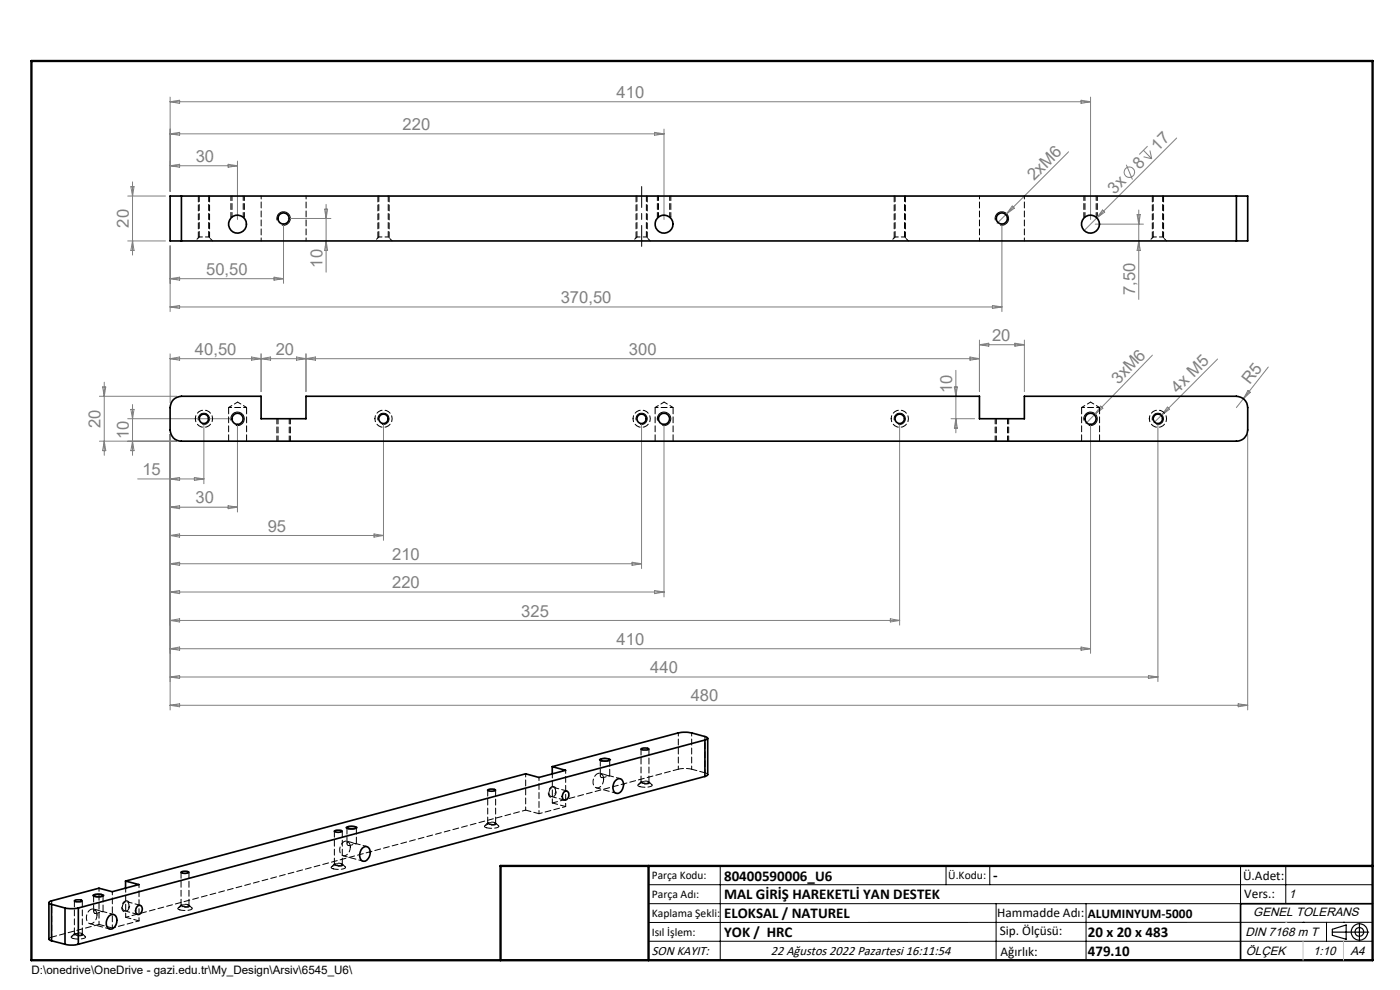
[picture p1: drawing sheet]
<svg xmlns="http://www.w3.org/2000/svg" width="297mm" height="210mm" viewBox="0 0 297 210" stroke-linecap="round" stroke-linejoin="round" font-family="sans-serif">
<g fill="none" stroke="#808080" stroke-width=".21">
<path d="M27.8 39.6h.6l-.3 2zM28.1 38.6v15.5M36.1 20.6v20M36.1 21.6l2-.3v.6zM36.1 28.4l2-.3v.6zM36.1 28.4h104.8M36.1 21.6h195.3M36.1 35.2l2-.4v.7zM36.1 35.2h14.3M48.4 34.8l2 .4-2 .3zM50.4 34.2v12.4M138.9 28.1l2 .3-2 .3z"/>
<path d="M140.9 27.4v19.2M226.7 32.2l-15.2 15.2M229.3 21.3l2.1 .3-2.1 .3zM231.4 20.6v26M238.9 35l1.3 3.1M242.6 31.9l1.7 1.8M242.6 33.3l1.7 .4M243.5 31l-1.8 1.8M243.9 31.9l.4 1.8M249.6 29.3l-19.6 19.6M27.1 51.1h8M27.1 41.6h8"/>
<path d="M28.1 51.1l.3 2h-.6zM36.1 52.1v14M36.1 59.1l2-.3v.6zM36.1 59.1h24M58.1 58.8l2 .3-2 .3zM60.1 47.4v12.7M61.1 46.3h9.1M68.9 44.4h.6l-.3 1.9zM69.2 51.1l.3 2h-.6zM69.2 43.3v14.4M212.5 47.4v18.7M214.7 43.7l.5 .5-1.7 1.2z"/>
<path d="M232.3 47.5h10.3M233.9 44.5l.5 .5-1.7 1.2zM241.2 45.5h.7l-.3 2zM241.6 51.1l.3 2h-.7zM241.6 44.5v19M36.1 75.1v10.4M36.1 76.1h171.7M36.1 76.1l2-.4v.7zM36.1 65.1l2-.3v.6zM36.1 65.1h176.4M53.4 75.7l2 .4-2 .3zM55.4 75.1v8"/>
<path d="M55.4 76.1l2-.4v.7zM62.9 75.7l2 .4-2 .3zM64.9 75.1v8M64.9 76.1l2-.4v.7zM202.8 78.6v13.2M205.8 75.7l2 .4-2 .3zM207.8 72.1v11M207.8 73.1h9.5M207.8 73.1l2-.3v.6zM210.5 64.8l2 .3-2 .3zM215.3 72.8l2 .3-2 .3zM217.3 72.1v11"/>
<path d="M244.5 75.3l-12.2 12.5M258.3 76.2l-11.8 11.8M269.1 77.8l-5.3 6.8M21.1 84.1h16.4M21.1 93.6h16.4M21.8 82.1h.6l-.3 2zM22.1 81.1v15.5M22.1 93.6l.3 2h-.6zM27.1 88.8h22.3M27.8 86.8h.6l-.3 2zM28.1 85.8v10.8M28.1 93.6l.3 2h-.6z"/>
<path d="M36.1 92.2v58.4M43.3 89.8v12.8M50.4 89.8v18.8M81.4 89.8v24.8M136.1 89.8v30.8M140.9 89.8v36.8M190.9 89.8v42.8M201.8 88.8h5M202.5 82.1h.6l-.3 2zM202.8 88.8l.3 2h-.6zM231.4 89.8v48.8M232.3 87.8l-1.9 2"/>
<path d="M233.5 86.1l.5 .5-1.7 1.2zM245.6 89.8v54.8M246.5 88l-1.7 1.7M247.7 86.4l.4 .4-1.6 1.2zM263.8 84.6l-1.5 1.9M264.7 92.2v58.4M264.8 82.8l.5 .4-1.5 1.4zM29.2 101.6h14.1M36.1 101.6l2-.3v.6zM36.1 113.6l2-.3v.6zM36.1 119.6l2-.3v.6zM36.1 113.6h45.3"/>
<path d="M36.1 119.6h100M36.1 107.6l2-.3v.6zM36.1 107.6h14.3M41.2 101.3l2.1 .3-2.1 .3zM48.4 107.3l2 .3-2 .3zM79.3 113.3l2.1 .3-2.1 .3zM134.1 119.3l2 .3-2 .3zM36.1 131.6l2-.3v.6zM36.1 137.6l2-.3v.6zM36.1 131.6h154.8M36.1 137.6h195.3M36.1 125.6l2-.3v.6z"/>
<path d="M36.1 125.6h104.8M138.9 125.3l2 .3-2 .3zM188.9 131.3l2 .3-2 .3zM229.3 137.3l2.1 .3-2.1 .3zM36.1 143.6l2-.3v.6zM36.1 143.6h209.5M36.1 149.6l2-.3v.6zM36.1 149.6h228.6M243.6 143.3l2 .3-2 .3zM262.7 149.3l2 .3-2 .3z"/>
<circle cx="239.6" cy="36.5" r="1.11"/>
</g>
<g fill="none" stroke="#000" stroke-width=".21">
<path d="M58.8 46.7a1.42 1.42 0 0 1 1.2-1.8 1.42 1.42 0 0 1 1.6 1.5 1.42 1.42 0 0 1-1.8 1.3M211.1 46.7a1.42 1.42 0 0 1 1.3-1.8 1.42 1.42 0 0 1 1.5 1.5 1.42 1.42 0 0 1-1.7 1.3M42.1 89.1a1.19 1.19 0 0 1 1-1.5 1.19 1.19 0 0 1 1.3 1.3 1.19 1.19 0 0 1-1.5 1.1M49 89.2a1.43 1.43 0 0 1 1.3-1.8 1.43 1.43 0 0 1 1.5 1.6 1.43 1.43 0 0 1-1.8 1.2M80.2 89.1a1.19 1.19 0 0 1 1-1.5 1.19 1.19 0 0 1 1.3 1.3 1.19 1.19 0 0 1-1.5 1.1M135 89.1a1.18 1.18 0 0 1 1-1.4 1.18 1.18 0 0 1 1.3 1.3 1.18 1.18 0 0 1-1.5 1M139.5 89.2a1.43 1.43 0 0 1 1.3-1.8 1.43 1.43 0 0 1 1.5 1.6 1.43 1.43 0 0 1-1.8 1.2M189.7 89.1a1.18 1.18 0 0 1 1.1-1.4 1.18 1.18 0 0 1 1.2 1.2 1.18 1.18 0 0 1-1.4 1.1M230 89.2a1.42 1.42 0 0 1 1.3-1.8 1.42 1.42 0 0 1 1.5 1.6 1.42 1.42 0 0 1-1.8 1.2M244.5 89.1a1.19 1.19 0 0 1 1-1.5 1.19 1.19 0 0 1 1.3 1.3 1.19 1.19 0 0 1-1.5 1.1M73.4 175.5a2.54 2.54 0 0 1 2.4 .1 2.31 2.31 0 0 1-2.4-.1zM127.1 161.1a2.31 2.31 0 0 1 2.4 .1 2.31 2.31 0 0 1-2.4-.1z"/>
<path d="M19.6 189.9a2.43 2.43 0 0 1 2.4 .1 2.43 2.43 0 0 1-2.4-.1zM137.6 187.7h153.6M137.6 191.7h153.6M137.6 199.7h153.6M152.8 183.7v20M200.7 183.7v4M210 183.7v4M211.3 191.7v12M230.4 191.7v12M263.2 183.7v20M272.8 183.7v8M276.4 195.6h.1"/>
<path d="M281.4 195.6v4.1M285 195.6h.1M291.2 195.6l-153.6 .1"/>
</g>
<path d="M105 175l.3-.2a2 2 0 0 0-2 0l.6 .2h1.1M137.5 166.2l.3-.1a2 2 0 0 0-2 0l.6 .2 1.1-.1M17.3 198.5l.3-.2a2 2 0 0 0-2 0l.6 .2h1.1M40 192.4l.2-.2a2 2 0 0 0-2 0l.7 .2h1.1M72.5 183.7l.3-.2a2 2 0 0 0-2 0l.6 .2h1.1" fill="none" stroke="#000" stroke-width=".21" stroke-dasharray="1.3 .6" stroke-dashoffset=".4" stroke-linecap="butt"/>
<path d="M117.2 166.8a1.34 1.34 0 0 0-.3 2.4 1.29 1.29 0 0 0 1.1-1 1.29 1.29 0 0 0-.5-1.4h-.3M26.7 191.1a1.34 1.34 0 0 0-.3 2.3 1.29 1.29 0 0 0 1.1-1 1.29 1.29 0 0 0-.5-1.3h-.3" fill="none" stroke="#000" stroke-width=".21" stroke-dasharray="1.3 .6" stroke-dashoffset=".3" stroke-linecap="butt"/>
<path d="M49.1 46h-.1M51.8 46h-.2M139.6 46h-.1M142.3 46h-.2M230.1 46h-.2M232.8 46h-.2" fill="none" stroke="#000" stroke-width=".21" stroke-dasharray="1.3 .6" stroke-linecap="butt"/>
<g fill="none" stroke="#000" stroke-width=".25">
<path d="M282.6 197.7h7.8M282.6 197.1l3-.9v3l-3-.8zM288.4 195.8v3.8M106.2 203.7h185"/>
<circle cx="288.4" cy="197.7" r="1.74"/>
<circle cx="288.4" cy="197.7" r=".93"/>
</g>
<g fill="none" stroke="#000" stroke-width=".21" stroke-dasharray="1.3 .6" stroke-dashoffset=".2">
<path d="M58.7 88.8v4.8M59 88.8v4.8M61.4 93.6v-4.8M61.6 93.6v-4.8M211.1 88.8v4.8M211.4 88.8v4.8M213.7 93.6v-4.8M214 93.6v-4.8M74.3 179.7a1.01 1.01 0 0 0-.7-1.3 1.01 1.01 0 0 0-1.2 .8 1.57 1.57 0 0 0 .5 2.3 1.74 1.74 0 0 0 1.4-1.8M103.2 175.6l1.8 .1 .7-.2 .1-.3a3.5 3.5 0 0 0-3 0l.4 .4M128.1 165.3a1.01 1.01 0 0 0-.8-1.3 1.01 1.01 0 0 0-1.2 .8 1.57 1.57 0 0 0 .6 2.4 1.74 1.74 0 0 0 1.4-1.9M135.7 166.9h1.8l.7-.1 .2-.3a3.5 3.5 0 0 0-3.1 0l.4 .4"/>
<path d="M143.9 163.2l1.4-.2 1.4 .2M11 198.8l10-2.7M15.5 199.1h1.8l.7-.1 .1-.3a3.5 3.5 0 0 0-3 0l.4 .4M20.6 194.1a1.01 1.01 0 0 0-.7-1.3 1.01 1.01 0 0 0-1.3 .7 1.57 1.57 0 0 0 .6 2.4 1.74 1.74 0 0 0 1.4-1.8M38.2 193l1.7 .1 .7-.2 .2-.2a3.5 3.5 0 0 0-3.1 0l.5 .3M70.7 184.3l1.8 .1 .6-.2 .2-.3a3.5 3.5 0 0 0-3 0l.4 .4"/>
</g>
<g fill="none" stroke="#000" stroke-width=".21" stroke-dasharray="1.3 .6">
<path d="M42.1 41.6v8.9M44.5 50.5v-8.9M49.2 46h-.1M51.8 46h.1M80.2 41.6v8.9M82.6 50.5v-8.9M134.9 41.6v8.9M137.3 50.5v-8.9M139.7 46h-.1M142.3 46h.1M189.7 41.6v8.9M192.1 50.5v-8.9"/>
<path d="M230.2 46h-.1M232.8 46h.1M244.5 41.6v8.9M246.8 50.5v-8.9M136 158.9v7M70.9 176.3v7M103.5 167.6v7M105.1 174.6v-7M137.7 165.9v-7M15.8 191.1v7M17.5 198.1v-7M38.4 185v7"/>
<path d="M40.1 192v-7M72.6 183.3v-7"/>
</g>
<g fill="none" stroke="#000" stroke-width=".21" stroke-dasharray="1.3 .6" stroke-dashoffset=".3">
<path d="M49 41.6v4.4M49.2 41.6v4.4M51.6 46v-4.4M51.8 46v-4.4M139.5 41.6v4.4M139.7 41.6v4.4M142.1 46v-4.4M142.3 46v-4.4M229.9 41.6v4.4M230.2 41.6v4.4M232.6 46v-4.4M232.8 46v-4.4"/>
<path d="M73.9 179.3l1.7-.3-1-.3a.7 .7 0 0 0-1 .1l.1 .4 .2 .1M126.5 167.1l4.3 1.2M127.6 164.9l1.7-.3-1-.3a.7 .7 0 0 0-.9 .1v.4l.2 .1M19 195.9l4.3 1.2M20.2 193.7l1.7-.3-1.1-.3a.7 .7 0 0 0-.9 .1v.4l.3 .1M72.8 181.5l4.2 1.2"/>
</g>
<path d="M136.1 52.3v-12.7" fill="none" stroke="#000" stroke-width=".21" stroke-dasharray="15.2 1.3 1.3 1.3" stroke-dashoffset="10.8"/>
<g fill="none" stroke="#000" stroke-width=".35">
<path d="M38.5 41.6h-2.4v9.5h2.4M38.5 41.6v9.5M38.5 41.6h223.8M38.5 51.1h223.8M262.3 41.6h2.4v9.5h-2.4M262.3 41.6v9.5M36.8 84.8l.8-.5 .9-.2h16.9v4.7h9.5v-4.7h142.9v4.7h9.5v-4.7h45a2.41 2.41 0 0 1 2.4 2.4v4.7a2.35 2.35 0 0 1-2.4 2.4h-223.8a2.35 2.35 0 0 1-2.4-2.4v-4.7l.2-1zM136 158.9a1.8 1.8 0 0 1 1.7 0 1.8 1.8 0 0 1-1.7 0zM149.5 157l.6-.4-.3-.3-3.1-.8-1-.2-1.8 .2-26.7 7.1M149.5 157l-132.9 35.6M149.5 157v7.7M150.1 156.6v7.7l-.6 .4"/>
<path d="M71 176.2l1.1-.1 .5 .2a1.57 1.57 0 0 1-1.7 0zM73.7 175.5l.9-.2 .7 .1 .3 .2a2.17 2.17 0 0 1-2 0zM76.8 179.9a.99 .99 0 0 1 1.3-.2 .99 .99 0 0 1 .5 1.1 1.82 1.82 0 0 1-1.4 1.9 1.5 1.5 0 0 1-.6-2.4zM103.4 167.6a1.8 1.8 0 0 1 1.7 0 1.57 1.57 0 0 1-1.7 0zM117.2 162.6l2.8 .8-5.7 1.5-2.8-.8-84.9 22.8M117.2 162.6v1.5M119.7 167.9l.3-.1a.87 .87 0 0 1 .7 .6 .87 .87 0 0 1-.2 .9 .6 .6 0 0 1-.6 .4 .6 .6 0 0 1-.6-.4 1.46 1.46 0 0 1 .4-1.4zM127.4 161.1l.9-.2 .7 .1 .3 .2a2.17 2.17 0 0 1-2 0zM130.6 165.6a.97 .97 0 0 1 1.2-.3 .97 .97 0 0 1 .5 1.1 1.76 1.76 0 0 1-1.4 1.9 1.48 1.48 0 0 1-.6-2.4zM149.5 164.7l-132.9 35.6M10.4 191.5v7.7l.5 .4M10.9 191.8l2.9 .8"/>
<path d="M10.9 199.6l2.9 .7M10.9 191.8v7.8M13.8 192.6l1 .1 1.8-.1M13.8 192.6v7.7M15.8 191a1.24 1.24 0 0 1 1.6 .2l-1.1 .1-.5-.1zM16.6 192.6v7.7M19.9 189.9l.9-.2 .8 .1 .2 .2a2.1 2.1 0 0 1-1.9 0zM23.1 194.3a.97 .97 0 0 1 1.2-.2 .97 .97 0 0 1 .5 1.1 1.69 1.69 0 0 1-1.4 1.9 1.62 1.62 0 0 1-.3-2.8zM26.6 186.9l2.9 .7-5.7 1.6-2.8-.8-10.3 2.8-.3 .2v.2l.5 .2M26.6 186.9v1.5M29.2 192.2a.54 .54 0 0 1 .9 .3 1.1 1.1 0 0 1-.9 1.5 1.1 1.1 0 0 1 0-1.8zM38.5 185l1-.2 .6 .2a1.57 1.57 0 0 1-1.7 0z"/>
<path d="M291.2 191.7h-28v12M13.8 200.3a5.7 5.7 0 0 0 2.8 0"/>
<circle cx="50.4" cy="47.5" r="1.91"/>
<circle cx="60.1" cy="46.4" r="1.19"/>
<circle cx="140.9" cy="47.5" r="1.91"/>
<circle cx="212.5" cy="46.3" r="1.19"/>
<circle cx="231.3" cy="47.5" r="1.91"/>
<circle cx="43.2" cy="88.8" r="1"/>
<circle cx="50.4" cy="88.9" r="1.18"/>
<circle cx="81.3" cy="88.8" r="1"/>
<circle cx="136.1" cy="88.8" r="1"/>
<circle cx="140.9" cy="88.8" r="1.2"/>
<circle cx="190.9" cy="88.8" r="1.01"/>
<circle cx="231.3" cy="88.8" r="1.2"/>
<circle cx="245.6" cy="88.8" r="1"/>
</g>
<path d="M6.7 12.9h284.5v190.8h-284.5zM137.6 183.7v20M291.2 183.7h-185v20" fill="none" stroke="#000" stroke-width=".5"/>
<path d="M276.4 199.7v4M285 199.7v4" fill="none" stroke="#c0c0c0" stroke-width=".21"/>
<path d="M272.8 195.6h.1" fill="none" stroke="#c0c0c0" stroke-width=".25"/>
<g fill="none" stroke="#000" stroke-width=".21" stroke-dasharray="1.3 .6" stroke-dashoffset=".6">
<path d="M38.5 51.1v-9.5M42.3 50.3l-.9 .8M44.3 50.3h-2M45.1 51.1l-.8-.8M55.4 51.1v-9.5M64.9 51.1v-9.5M80.4 50.3l-.9 .8M82.4 50.3h-2M83.2 51.1l-.8-.8M135.1 50.3l-.8 .8M137.1 50.3h-2M138 51.1l-.9-.8"/>
<path d="M189.9 50.3l-.8 .8M191.9 50.3h-2M192.7 51.1l-.8-.8M207.8 51.1v-9.5M217.3 51.1v-9.5M244.6 50.3l-.8 .8M246.6 50.3h-2M247.5 51.1l-.9-.8M262.3 41.6v9.5M41.4 88.8a1.83 1.83 0 0 0 2.6 1.7 1.83 1.83 0 0 0 .5-3 1.83 1.83 0 0 0-3 .8l-.1 .5M52.3 86.4h-3.8M79.5 88.8a1.83 1.83 0 0 0 2.6 1.7 1.83 1.83 0 0 0 .5-3 1.83 1.83 0 0 0-3 .8l-.1 .5"/>
<path d="M134.3 88.8a1.83 1.83 0 0 0 2.6 1.7 1.83 1.83 0 0 0 .5-3 1.83 1.83 0 0 0-3 .8l-.1 .5M142.8 86.4h-3.8M189.1 88.8a1.83 1.83 0 0 0 2.5 1.7 1.83 1.83 0 0 0 .5-3 1.83 1.83 0 0 0-3 .8v.5M233.3 86.4h-3.8M243.8 88.8a1.83 1.83 0 0 0 2.6 1.7 1.83 1.83 0 0 0 .5-3 1.83 1.83 0 0 0-3 .8l-.1 .5M143.9 155.5v7.7M149.6 156.2v7.7M111.5 171.8v-7.7M114.3 172.6l5.7-1.5M114.3 172.6v-7.7M120 171.1v-7.7M146.7 163.2v-7.7"/>
<path d="M11 198.8v-7.7M21 196.1v-7.7M23.8 196.8l5.7-1.5M23.8 196.8v-7.7M29.5 195.3v-7.7"/>
</g>
<g fill="none" stroke="#000" stroke-width=".21" stroke-dasharray="1.3 .6" stroke-dashoffset=".5">
<path d="M50.4 85.3l-1.9 1.1M52.3 86.4l-1.9-1.1M140.9 85.3l-1.9 1.1M142.8 86.4l-1.9-1.1M231.4 85.3l-1.9 1.1M233.3 86.4l-1.9-1.1M103.5 174.6l-.7 .6M105.8 175.2l-.7-.6M136 165.8l-.6 .7M138.3 166.5l-.7-.7M15.8 198l-.7 .7M18.1 198.7l-.7-.7"/>
<path d="M26.7 194.6l84.8-22.8M38.4 192l-.6 .6M40.7 192.6l-.6-.6M71 183.3l-.7 .6M73.3 183.9l-.7-.6"/>
</g>
<g fill="none" stroke="#000" stroke-width=".21" stroke-dasharray="1.3 .6" stroke-dashoffset="-.1">
<path d="M48.5 86.4v7.2M52.3 93.6v-7.2M139 86.4v7.2M142.8 93.6v-7.2M229.5 86.4v7.2M233.3 93.6v-7.2M73.6 175.5v3.5M75.6 179v-3.5M116.5 168.2a.85 .85 0 0 1 .2-.9 .85 .85 0 0 1 1-.1 1.13 1.13 0 0 1-.8 1.8l-.2-.2-.2-.6M127.3 161.1v3.5M129.3 164.6v-3.5M19.9 189.9v3.5"/>
<path d="M21.9 193.4v-3.5M26 192.4a.85 .85 0 0 1 .2-.9 .85 .85 0 0 1 1-.1 1.13 1.13 0 0 1-.8 1.8l-.2-.1-.2-.7"/>
</g>
<path d="M74.5 178.7l-.9-.3M77.8 179.6l-2.2-.6M117.2 170.3v-6.2M128.2 164.3l-.9-.3M131.6 165.2l-2.3-.6M149.6 163.9l.5 .4M10.4 199.2l.6-.4M20.7 193.1l-.8-.3M24.1 194l-2.3-.6M26.7 194.6v-6.2" fill="none" stroke="#000" stroke-width=".21" stroke-dasharray="1.3 .6" stroke-dashoffset=".4"/>
<path d="M103.7 174.8l-.2-.2a1.68 1.68 0 0 1 1.6 0l-.5 .2h-.9M136.2 166.1l-.2-.2a1.68 1.68 0 0 1 1.7 0l-.5 .2h-1M16 198.3l-.2-.2a1.68 1.68 0 0 1 1.7 0l-.6 .2h-.9M38.7 192.2l-.3-.2a1.68 1.68 0 0 1 1.7 0l-.5 .3-.9-.1M71.2 183.5l-.3-.2a1.68 1.68 0 0 1 1.7 0l-.5 .2h-.9" fill="none" stroke="#000" stroke-width=".21" stroke-dasharray="1.3 .6" stroke-dashoffset=".7"/>
<g fill="none" stroke="#000" stroke-width=".21" stroke-dasharray="1.3 .6" stroke-dashoffset=".1">
<path d="M42.3 41.6v8.7M44.3 50.3v-8.7M80.4 41.6v8.7M82.4 50.3v-8.7M135.1 41.6v8.7M137.1 50.3v-8.7M189.9 41.6v8.7M191.9 50.3v-8.7M244.6 41.6v8.7M246.6 50.3v-8.7M111.5 171.8l2.8 .8M116.9 169l2.8 .7"/>
<path d="M117.2 170.3l26.7-7.1M120 171.1l-2.8-.8M120.3 167.8l-2.9-.8M146.7 163.2l2.9 .7M21 196.1l2.8 .7M26.4 193.2l2.8 .8M29.5 195.3l-2.8-.7M29.8 192l-2.9-.7"/>
</g>
<g font-size="3.5" fill="#808080">
<text x="130.8" y="20.8">410</text>
<text x="85.4" y="27.6">220</text>
<text x="41.5" y="34.4">30</text>
<text x="245.6" y="32.2" transform="rotate(-45 245.6 32.2)">17</text>
<text x="219.4" y="38.4" transform="rotate(-45 219.4 38.4)">2xM6</text>
<text x="236.4" y="41.3" transform="rotate(-45 236.4 41.3)">3x</text>
<text x="241.7" y="36.1" transform="rotate(-45 241.7 36.1)">8</text>
<text x="27.3" y="48.3" transform="rotate(-90 27.3 48.3)">20</text>
<text x="43.7" y="58.3">50,50</text>
<text x="68.4" y="56.8" transform="rotate(-90 68.4 56.8)">10</text>
<text x="119" y="64.3">370,50</text>
<text x="240.8" y="62.5" transform="rotate(-90 240.8 62.5)">7,50</text>
<text x="41.4" y="75.3">40,50</text>
<text x="58.5" y="75.3">20</text>
<text x="133.4" y="75.3">300</text>
<text x="210.5" y="72.3">20</text>
<text x="202" y="83.4" transform="rotate(-90 202 83.4)">10</text>
<text x="237.2" y="81.7" transform="rotate(-46 237.2 81.7)">3xM6</text>
<text x="249.9" y="83.5" transform="rotate(-45 249.9 83.5)">4x M5</text>
<text x="265.1" y="81.7" transform="rotate(-52 265.1 81.7)">R5</text>
<text x="21.3" y="90.8" transform="rotate(-90 21.3 90.8)">20</text>
<text x="27.3" y="93.1" transform="rotate(-90 27.3 93.1)">10</text>
<text x="30.2" y="100.8">15</text>
<text x="41.5" y="106.8">30</text>
<text x="56.8" y="112.8">95</text>
<text x="83.2" y="118.8">210</text>
<text x="83.2" y="124.8">220</text>
<text x="110.6" y="130.8">325</text>
<text x="130.8" y="136.8">410</text>
<text x="138" y="142.8">440</text>
<text x="146.5" y="148.8">480</text>
</g>
<g font-size="3.2">
<text x="153.6" y="186.8">80400590006_U6</text>
<text x="153.6" y="190.8">MAL GİRİŞ HAREKETLİ YAN DESTEK</text>
<text x="210.7" y="186.6">-</text>
<text x="153.6" y="194.8">ELOKSAL / NATUREL</text>
<text x="153.6" y="198.8">YOK / HRC</text>
<text x="230.8" y="198.7">20 x 20 x 483</text>
<text x="230.8" y="202.8">479.10</text>
</g>
<g font-size="2.8">
<text x="263.7" y="186.7">Ü.Adet:</text>
<text x="263.9" y="190.5">Vers.:</text>
<text x="211.5" y="194.5">Hammadde Adı:</text>
<text x="230.8" y="194.7">ALUMINYUM-5000</text>
<text x="138.3" y="202.6">SON KAYIT:</text>
<text x="163.5" y="202.6">22 Ağustos 2022 Pazartesi 16:11:54</text>
<text x="212.1" y="198.4">Sip. Ölçüsü:</text>
<text x="212.2" y="202.7">Ağırlık:</text>
</g>
<g font-size="2.6">
<text x="273.4" y="190.4">1</text>
<text x="265.9" y="194.4">GENEL TOLERANS</text>
<text x="264.2" y="198.5">DIN 7168 m T</text>
<text x="264.3" y="202.6">ÖLÇEK</text>
<text x="278.5" y="202.6">1:10</text>
<text x="286.5" y="202.6">A4</text>
</g>
<g font-size="2.5">
<text x="138.3" y="186.4">Parça Kodu:</text>
<text x="138.3" y="190.5">Parça Adı:</text>
<text x="201.2" y="186.5">Ü.Kodu:</text>
<text x="138.3" y="194.5">Kaplama Şekli:</text>
<text x="138.3" y="198.6">Isıl İşlem:</text>
<text x="6.7" y="206.7">D:\onedrive\OneDrive - gazi.edu.tr\My_Design\Arsiv\6545_U6\</text>
</g>
</svg>
